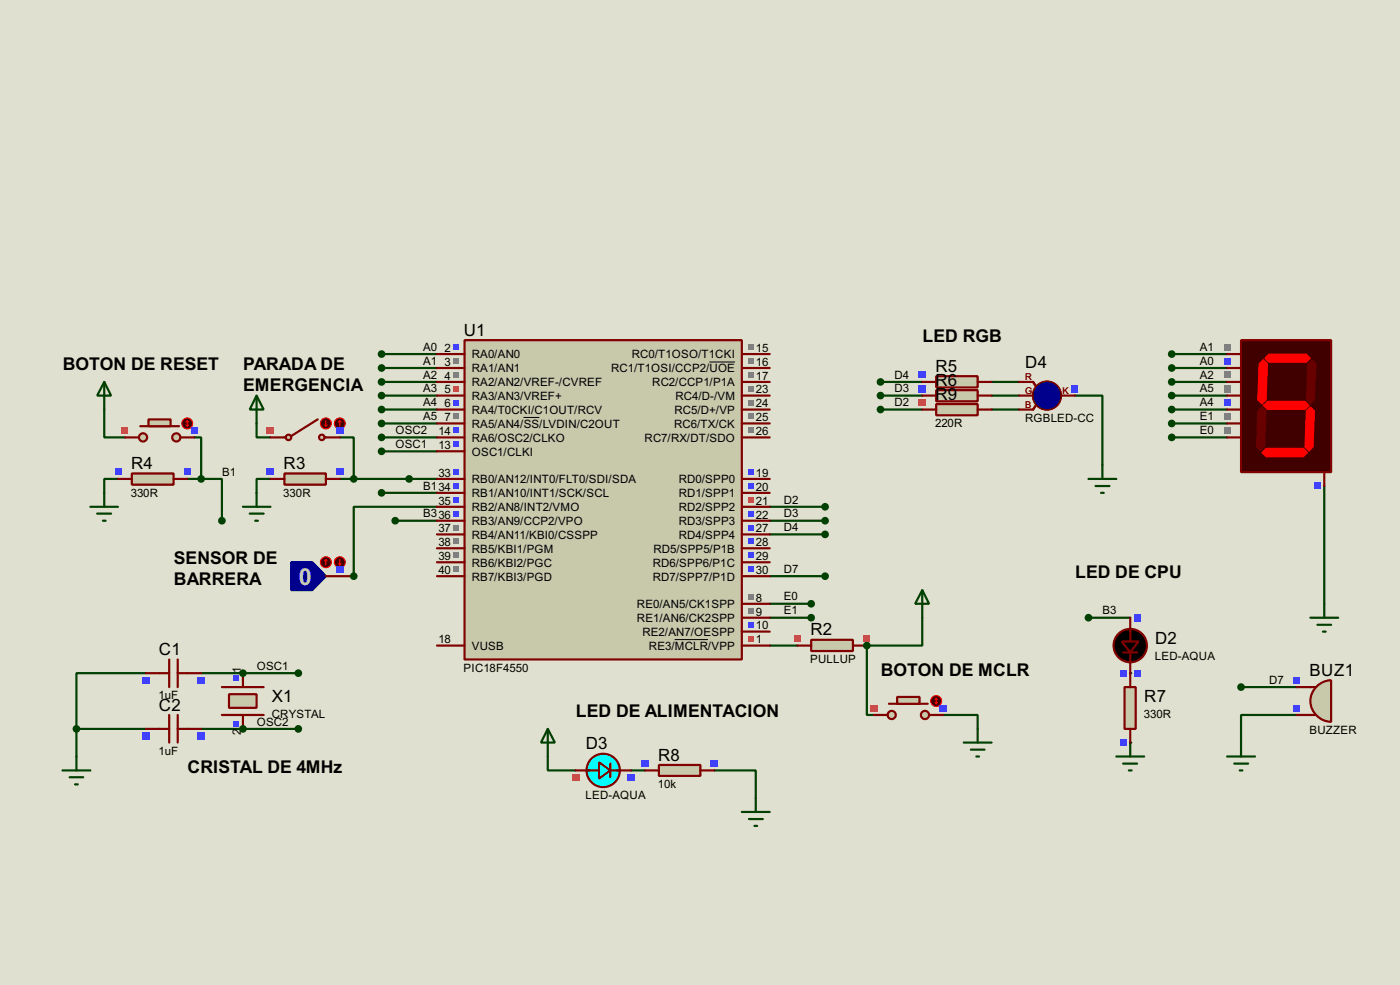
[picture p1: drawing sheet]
<svg xmlns="http://www.w3.org/2000/svg" width="256mm" height="180mm" viewBox="0 0 256 180" stroke-linecap="round" stroke-linejoin="round" font-family="sans-serif">
<path d="M0 0h256.5v180.3h-256.5z" fill="#e0e0d0"/>
<path d="M242.6 89v21.5M169 113.1v5.1h-10.2M172.8 130.9h6.3v2.5" fill="none" stroke="#004000" stroke-width=".4"/>
<circle cx="158.8" cy="118.2" r=".2" fill="#004000"/>
<g fill="none" stroke="#004000" stroke-width=".4">
<path d="M19.1 75v5.1h3.8M47 77.5v2.6h2.6M214.7 64.8h10.1M214.7 67.4h10.1M214.7 69.9h10.1M214.7 72.4h10.1M214.7 75h10.1M214.7 77.5h10.1M21.6 87.7h-2.5v2.5M34.3 87.7h2.6M35.6 80.1h1.3v7.6M36.9 87.7h3.8v7.6"/>
<path d="M49.6 87.7h-2.6v2.5M62.3 80.1h2.5v7.6M62.3 87.7h12.7M214.7 80.1h10.1M158.8 118.2v12.7h1.3M199.4 113.1h7.7"/>
</g>
<g fill="#004000">
<circle cx="207.1" cy="135.9" r=".2"/>
<circle cx="207.1" cy="123.2" r=".2"/>
</g>
<g fill="none" stroke="#004000" stroke-width=".4">
<path d="M69.9 64.8h10.2M69.9 67.4h10.2M69.9 69.9h10.2M69.9 72.4h10.2M69.9 75h10.2M69.9 77.5h10.2M69.9 80.1h10.2M69.9 82.6h10.2M69.9 90.2h10.2M72.4 95.3h7.7M75 87.7h5.1M141 95.3h10.2"/>
<path d="M141 92.8h10.2M141 97.8h10.2M141 105.5h10.2M141 110.5h7.6M141 113.1h7.6M141 118.2h5.1M100.4 138.5v2.5h5.1M227.4 125.8h10.1M237.5 130.9h-10.1v5M115.6 141h2.6M130.9 141h7.6v5.1"/>
</g>
<circle cx="64.8" cy="105.5" r=".2" fill="#004000"/>
<path d="M80.1 92.8h-15.3v12.7M14 133.4h12.7M14 133.4v5.1M26.7 123.2h-12.7v10.2M44.5 123.2h10.2" fill="none" stroke="#004000" stroke-width=".4"/>
<circle cx="44.5" cy="123.2" r=".2" fill="#004000"/>
<path d="M36.9 123.2h7.6M44.5 133.4h10.2" fill="none" stroke="#004000" stroke-width=".4"/>
<circle cx="44.5" cy="133.4" r=".2" fill="#004000"/>
<path d="M161.3 69.9h7.7M161.3 72.4h7.7M161.3 75h7.7M181.7 69.9h5M181.7 72.4h5M181.7 75h5M196.9 72.4h5.1v12.7M36.9 133.4h7.6" fill="none" stroke="#004000" stroke-width=".4"/>
<path d="M227.4 62.3h16.5v24.1h-16.5z" fill="#400000" stroke="#800000" stroke-width=".4"/>
<g fill="#f00" stroke="#f00" stroke-width=".18">
<path d="M231.7 65.6l.8-.8h6.8l.8 .8-.8 .7h-6.8z" fill-rule="evenodd"/>
<path d="M240.1 74.5l.7 .7-.2 6.6-.8 .8-.7-.8 .2-6.6z" fill-rule="evenodd"/>
<path d="M231.2 82.9l.8-.8h6.8l.8 .8-.8 .7h-6.8z" fill-rule="evenodd"/>
<path d="M231.4 65.8l.8 .8-.2 6.6-.8 .8-.8-.8 .3-6.6z" fill-rule="evenodd"/>
<path d="M231.4 74.2l.8-.7h6.9l.7 .7-.7 .8h-6.9z" fill-rule="evenodd"/>
</g>
<g fill="#600000" stroke="#600000" stroke-width=".18">
<path d="M240.3 65.8l.8 .8-.3 6.6-.7 .8-.8-.8 .3-6.6z" fill-rule="evenodd"/>
<path d="M231.2 74.5l.8 .7-.3 6.6-.8 .8-.7-.8 .2-6.6z" fill-rule="evenodd"/>
</g>
<path d="M224.8 64.8h2.6M224.8 67.4h2.6M224.8 69.9h2.6M224.8 72.4h2.6M224.8 75h2.6M224.8 77.5h2.6M224.8 80.1h2.6M242.6 86.4v2.6" fill="none" stroke="#800000" stroke-width=".4"/>
<path d="M224.2 62.9h1.3v1.3h-1.3z" fill="#808080"/>
<path d="M224.2 65.5h1.3v1.2h-1.3z" fill="#4040ff"/>
<g fill="#808080">
<path d="M224.2 68h1.3v1.3h-1.3z"/>
<path d="M224.2 70.5h1.3v1.3h-1.3z"/>
</g>
<path d="M224.2 73.1h1.3v1.2h-1.3z" fill="#4040ff"/>
<g fill="#808080">
<path d="M224.2 75.6h1.3v1.3h-1.3z"/>
<path d="M224.2 78.2h1.3v1.2h-1.3z"/>
</g>
<path d="M240.7 88.3h1.3v1.3h-1.3z" fill="#4040ff"/>
<path d="M240.1 113.1h5.1M241.4 114.4h2.5M242.4 115.6h.5M242.6 110.5v2.6M176.6 135.9h5.1M177.9 137.2h2.5M178.9 138.5h.5M179.1 133.4v2.5" fill="none" stroke="#004000" stroke-width=".4"/>
<g fill="#004000" stroke="#004000" stroke-width=".4">
<circle cx="69.9" cy="64.8" r=".5"/>
<circle cx="69.9" cy="67.4" r=".5"/>
<circle cx="69.9" cy="69.9" r=".5"/>
<circle cx="69.9" cy="72.4" r=".5"/>
<circle cx="69.9" cy="75" r=".5"/>
<circle cx="69.9" cy="77.5" r=".5"/>
<circle cx="69.9" cy="82.6" r=".5"/>
<circle cx="148.6" cy="110.5" r=".5"/>
<circle cx="148.6" cy="113.1" r=".5"/>
</g>
<path d="M148.6 117.1h7.7v2.1h-7.7z" fill="#c8c8aa" stroke="#800000" stroke-width=".4"/>
<path d="M146.1 118.2h2.5M156.3 118.2h2.5" fill="none" stroke="#800000" stroke-width=".4"/>
<g fill="#ff4040">
<path d="M145.5 116.3h1.2v1.2h-1.2z"/>
<path d="M158.2 116.3h1.2v1.2h-1.2z"/>
</g>
<path d="M169 108l1.2 2.5h-2.5zM169 108v5.1" fill="none" stroke="#004000" stroke-width=".4"/>
<g fill="#c8c8aa" stroke="#800000" stroke-width=".4">
<circle cx="169.4" cy="130.9" r=".75"/>
<circle cx="163.3" cy="130.9" r=".75"/>
</g>
<path d="M162.9 128.8h7.1" fill="none" stroke="#800000" stroke-width=".4"/>
<path d="M164.4 127.6h4.1v1.2h-4.1z" fill="#c8c8aa" stroke="#800000" stroke-width=".4"/>
<path d="M160.1 130.9h2.5M170.2 130.9h2.6" fill="none" stroke="#800000" stroke-width=".4"/>
<circle cx="171.5" cy="128.3" r="1" fill="#400000" stroke="#f00" stroke-width=".2"/>
<path d="M171.3 128.6l.2 .2M171.5 127.8v1M171.5 127.8l-.2 .3M171.5 127.8l.3 .3M171.8 128.6l-.3 .2" fill="none" stroke="#f00" stroke-width=".2"/>
<path d="M159.4 129h1.3v1.2h-1.3z" fill="#ff4040"/>
<path d="M172.1 129h1.3v1.2h-1.3z" fill="#4040ff"/>
<g fill="#004000" stroke="#004000" stroke-width=".4">
<circle cx="158.8" cy="118.2" r=".5"/>
<circle cx="214.6" cy="64.8" r=".5"/>
<circle cx="214.6" cy="67.4" r=".5"/>
<circle cx="214.6" cy="69.9" r=".5"/>
<circle cx="214.6" cy="72.4" r=".5"/>
<circle cx="214.6" cy="75" r=".5"/>
<circle cx="214.6" cy="77.5" r=".5"/>
<circle cx="214.6" cy="80.1" r=".5"/>
</g>
<path d="M52.1 86.7h7.6v2h-7.6z" fill="#c8c8aa" stroke="#800000" stroke-width=".4"/>
<path d="M49.6 87.7h2.5M59.7 87.7h2.6" fill="none" stroke="#800000" stroke-width=".4"/>
<g fill="#4040ff">
<path d="M48.9 85.8h1.3v1.2h-1.3z"/>
<path d="M61.6 85.8h1.3v1.2h-1.3z"/>
</g>
<circle cx="74.9" cy="87.7" r=".5" fill="#004000" stroke="#004000" stroke-width=".4"/>
<path d="M24.2 86.7h7.6v2h-7.6z" fill="#c8c8aa" stroke="#800000" stroke-width=".4"/>
<path d="M21.6 87.7h2.6M31.8 87.7h2.5" fill="none" stroke="#800000" stroke-width=".4"/>
<g fill="#4040ff">
<path d="M21 85.8h1.3v1.2h-1.3z"/>
<path d="M33.7 85.8h1.3v1.2h-1.3z"/>
</g>
<path d="M47 72.4l1.3 2.6h-2.5zM47 72.4v5.1M16.6 92.8h5M17.8 94h2.6M18.9 95.3h.5M19.1 90.2v2.6M44.5 92.8h5.1M45.8 94h2.5M46.8 95.3h.5M47 90.2v2.6" fill="none" stroke="#004000" stroke-width=".4"/>
<g fill="#004000" stroke="#004000" stroke-width=".4">
<circle cx="64.8" cy="87.7" r=".5"/>
<circle cx="69.9" cy="90.2" r=".5"/>
</g>
<g fill="#c8c8aa" stroke="#800000" stroke-width=".4">
<circle cx="32.3" cy="80.1" r=".75"/>
<circle cx="26.2" cy="80.1" r=".75"/>
</g>
<path d="M25.7 78h7.1" fill="none" stroke="#800000" stroke-width=".4"/>
<path d="M27.2 76.8h4.1v1.2h-4.1z" fill="#c8c8aa" stroke="#800000" stroke-width=".4"/>
<path d="M22.9 80.1h2.6M33.1 80.1h2.5" fill="none" stroke="#800000" stroke-width=".4"/>
<circle cx="34.3" cy="77.5" r="1" fill="#400000" stroke="#f00" stroke-width=".2"/>
<path d="M34.1 77.8l.2 .2M34.3 77v1M34.3 77l-.2 .3M34.3 77l.3 .3M34.6 77.8l-.3 .2" fill="none" stroke="#f00" stroke-width=".2"/>
<path d="M22.3 78.2h1.2v1.2h-1.2z" fill="#ff4040"/>
<path d="M35 78.2h1.2v1.2h-1.2z" fill="#4040ff"/>
<path d="M19.1 69.9l1.3 2.5h-2.6zM19.1 69.9v5.1" fill="none" stroke="#004000" stroke-width=".4"/>
<g fill="#004000" stroke="#004000" stroke-width=".4">
<circle cx="36.8" cy="87.7" r=".5"/>
<circle cx="40.6" cy="95.3" r=".5"/>
</g>
<g fill="#c8c8aa" stroke="#800000" stroke-width=".4">
<circle cx="58.9" cy="80.1" r=".5"/>
<circle cx="52.8" cy="80.1" r=".5"/>
</g>
<path d="M58.2 76.8l-4.8 3M49.6 80.1h2.8M59.5 80.1h2.8" fill="none" stroke="#800000" stroke-width=".4"/>
<circle cx="59.7" cy="77.5" r="1" fill="#400000" stroke="#f00" stroke-width=".2"/>
<path d="M59.5 77.8l.2 .2M59.7 77v1M60 77.8l-.3 .2" fill="none" stroke="#f00" stroke-width=".2"/>
<circle cx="62.2" cy="77.5" r="1" fill="#400000" stroke="#f00" stroke-width=".2"/>
<path d="M62.3 77l-.3 .3M62.3 77l.2 .3M62.3 77v1" fill="none" stroke="#f00" stroke-width=".2"/>
<path d="M48.9 78.2h1.3v1.2h-1.3z" fill="#ff4040"/>
<path d="M61.6 78.2h1.3v1.2h-1.3z" fill="#4040ff"/>
<path d="M199.4 87.7h5.1M200.7 89h2.6M201.7 90.2h.5M202 85.1v2.6" fill="none" stroke="#004000" stroke-width=".4"/>
<g fill="#004000" stroke="#004000" stroke-width=".4">
<circle cx="151.1" cy="92.8" r=".5"/>
<circle cx="151.1" cy="95.3" r=".5"/>
<circle cx="151.1" cy="97.8" r=".5"/>
<circle cx="72.4" cy="95.3" r=".5"/>
<circle cx="199.4" cy="113.1" r=".5"/>
</g>
<g fill="#000" stroke="#800000" stroke-width=".4">
<path d="M205.5 117.4h3.1l-1.5 2z"/>
<circle cx="207" cy="118.2" r="3.1"/>
</g>
<path d="M205.8 119.4h2.5M207.1 113.1v4.3M207.1 119.4v3.8" fill="none" stroke="#800000" stroke-width=".4"/>
<path d="M206 118.2h2.1M206.6 117.7h1v1h-1zM207.1 117.1v2.1" fill="none" stroke="#000040" stroke-width=".2"/>
<g fill="#4040ff">
<path d="M207.7 112.4h1.3v1.3h-1.3z"/>
<path d="M207.7 122.6h1.3v1.3h-1.3z"/>
</g>
<path d="M204.5 138.5h5.1M205.8 139.8h2.5M207.1 135.9v2.6M206.8 141h.5" fill="none" stroke="#004000" stroke-width=".4"/>
<path d="M206 125.8h2.1v7.6h-2.1z" fill="#c8c8aa" stroke="#800000" stroke-width=".4"/>
<path d="M207.1 123.2v2.6M207.1 133.4v2.5" fill="none" stroke="#800000" stroke-width=".4"/>
<g fill="#4040ff">
<path d="M205.2 135.3h1.2v1.3h-1.2z"/>
<path d="M205.2 122.6h1.2v1.3h-1.2z"/>
</g>
<circle cx="151.1" cy="105.5" r=".5" fill="#004000" stroke="#004000" stroke-width=".4"/>
<path d="M241.2 125.6a3.8 3.8 0 0 1 2.7-1.1v7.6a3.8 3.8 0 0 1-3.5-2.3 3.8 3.8 0 0 1 .8-4.2z" fill-rule="evenodd" fill="#c8c8aa" stroke="#800000" stroke-width=".4"/>
<path d="M237.5 130.9h3.6M237.5 125.8h3.6" fill="none" stroke="#800000" stroke-width=".4"/>
<g fill="#4040ff">
<path d="M236.9 129h1.3v1.2h-1.3z"/>
<path d="M236.9 123.9h1.3v1.2h-1.3z"/>
</g>
<circle cx="227.3" cy="125.8" r=".5" fill="#004000" stroke="#004000" stroke-width=".4"/>
<path d="M100.4 133.4l1.3 2.5h-2.6zM100.4 133.4v5.1M224.8 138.5h5.1M226.1 139.8h2.6M227.4 135.9v2.6M135.9 148.6h5.1M137.2 149.9h2.6M138.2 151.2h.5M138.5 146.1v2.5M227.1 141h.5" fill="none" stroke="#004000" stroke-width=".4"/>
<circle cx="110.5" cy="141" r="3.1" fill="#0ff" stroke="#800000" stroke-width=".4"/>
<path d="M111.8 139.8v2.5M107.5 141h2.3M111.8 141h1.8" fill="none" stroke="#800000" stroke-width=".4"/>
<path d="M109.8 139.5l2 1.5-2 1.5z" fill="#0ff" stroke="#800000" stroke-width=".4"/>
<path d="M105.5 141h2.5M113.1 141h2.5" fill="none" stroke="#800000" stroke-width=".4"/>
<path d="M104.8 141.7h1.3v1.2h-1.3z" fill="#ff4040"/>
<path d="M115 141.7h1.3v1.2h-1.3z" fill="#4040ff"/>
<path d="M120.7 140h7.6v2h-7.6z" fill="#c8c8aa" stroke="#800000" stroke-width=".4"/>
<path d="M118.2 141h2.5M128.3 141h2.6" fill="none" stroke="#800000" stroke-width=".4"/>
<g fill="#4040ff">
<path d="M117.5 139.1h1.3v1.3h-1.3z"/>
<path d="M130.2 139.1h1.3v1.3h-1.3z"/>
</g>
<circle cx="69.9" cy="80.1" r=".5" fill="#004000" stroke="#004000" stroke-width=".4"/>
<path d="M85.1 62.3h50.8v58.4h-50.8z" fill="#c8c8aa" stroke="#800000" stroke-width=".4"/>
<g fill="none" stroke="#800000" stroke-width=".4">
<path d="M80.1 64.8h5M80.1 67.4h5M80.1 69.9h5M80.1 72.4h5M80.1 75h5M80.1 77.5h5M135.9 64.8h5.1M135.9 67.4h5.1M135.9 69.9h5.1M135.9 72.4h5.1M135.9 75h5.1M135.9 77.5h5.1"/>
<path d="M80.1 80.1h5M80.1 82.6h5M80.1 87.7h5M80.1 90.2h5M80.1 92.8h5M80.1 95.3h5M80.1 97.8h5M135.9 80.1h5.1M135.9 87.7h5.1M135.9 90.2h5.1M135.9 92.8h5.1M135.9 95.3h5.1"/>
<path d="M135.9 97.8h5.1M80.1 100.4h5M80.1 102.9h5M80.1 105.5h5M80.1 118.2h5M135.9 100.4h5.1M135.9 102.9h5.1M135.9 105.5h5.1M135.9 118.2h5.1M135.9 110.5h5.1M135.9 113.1h5.1M135.9 115.6h5.1"/>
</g>
<path d="M95.9 76.4h2.9M130 66.3h4.7M123.6 117.1h6.1" fill="none" stroke="#000" stroke-width=".18"/>
<path d="M83 63h1v1.1h-1z" fill="#4040ff"/>
<g fill="#808080">
<path d="M83 65.6h1v1h-1z"/>
<path d="M83 68.1h1v1h-1z"/>
</g>
<path d="M83 70.7h1v1h-1z" fill="#ff4040"/>
<path d="M83 73.2h1v1h-1z" fill="#4040ff"/>
<path d="M83 75.7h1v1.1h-1z" fill="#808080"/>
<g fill="#4040ff">
<path d="M83 78.3h1v1h-1z"/>
<path d="M83 80.8h1v1h-1z"/>
<path d="M83 85.9h1v1h-1z"/>
<path d="M83 88.4h1v1.1h-1z"/>
<path d="M83 91h1v1h-1z"/>
<path d="M83 93.5h1v1h-1z"/>
</g>
<g fill="#808080">
<path d="M83 96.1h1v1h-1z"/>
<path d="M83 98.6h1v1h-1z"/>
<path d="M83 101.1h1v1.1h-1z"/>
<path d="M83 103.7h1v1h-1z"/>
<path d="M137.1 63h1v1.1h-1z"/>
<path d="M137.1 65.6h1v1h-1z"/>
<path d="M137.1 68.1h1v1h-1z"/>
<path d="M137.1 70.7h1v1h-1z"/>
<path d="M137.1 73.2h1v1h-1z"/>
<path d="M137.1 75.7h1v1.1h-1z"/>
<path d="M137.1 78.3h1v1h-1z"/>
</g>
<g fill="#4040ff">
<path d="M137.1 85.9h1v1h-1z"/>
<path d="M137.1 88.4h1v1.1h-1z"/>
</g>
<path d="M137.1 91h1v1h-1z" fill="#ff4040"/>
<g fill="#4040ff">
<path d="M137.1 93.5h1v1h-1z"/>
<path d="M137.1 96.1h1v1h-1z"/>
<path d="M137.1 98.6h1v1h-1z"/>
<path d="M137.1 101.1h1v1.1h-1z"/>
<path d="M137.1 103.7h1v1h-1z"/>
</g>
<g fill="#808080">
<path d="M137.1 108.8h1v1h-1z"/>
<path d="M137.1 111.3h1v1h-1z"/>
</g>
<path d="M137.1 113.8h1v1.1h-1z" fill="#4040ff"/>
<path d="M137.1 116.4h1v1h-1z" fill="#ff4040"/>
<path d="M53.4 102.9h3.8l2.5 2.6-2.5 2.5h-3.8z" fill-rule="evenodd" fill="#0000c0" stroke="#000080" stroke-width=".4"/>
<path d="M59.7 105.5h5.1" fill="none" stroke="#800000" stroke-width=".4"/>
<circle cx="59.7" cy="102.9" r="1" fill="#400000" stroke="#f00" stroke-width=".2"/>
<path d="M59.7 102.4l-.2 .3M59.7 102.4l.3 .3M59.7 102.4v1" fill="none" stroke="#f00" stroke-width=".2"/>
<circle cx="62.2" cy="102.9" r="1" fill="#400000" stroke="#f00" stroke-width=".2"/>
<path d="M62 103.2l.3 .2M62.3 102.4v1M62.5 103.2l-.2 .2" fill="none" stroke="#f00" stroke-width=".2"/>
<path d="M61.6 103.6h1.3v1.2h-1.3z" fill="#4040ff"/>
<circle cx="64.8" cy="105.5" r=".5" fill="#004000" stroke="#004000" stroke-width=".4"/>
<path d="M40.7 125.8h7.6M40.7 130.9h7.6" fill="none" stroke="#800000" stroke-width=".4"/>
<path d="M42 127.1h5v2.5h-5z" fill="#c8c8aa" stroke="#800000" stroke-width=".4"/>
<path d="M44.5 123.2v2.6M44.5 130.9v2.5" fill="none" stroke="#800000" stroke-width=".4"/>
<g fill="#4040ff">
<path d="M42.7 123.6h1v1h-1z"/>
<path d="M42.7 132h1v1h-1z"/>
</g>
<g fill="#004000" stroke="#004000" stroke-width=".4">
<circle cx="54.6" cy="123.2" r=".5"/>
<circle cx="54.6" cy="133.4" r=".5"/>
</g>
<path d="M26.7 123.2h4.3M31 120.7v5.1M32.6 120.7v5.1M32.6 123.2h4.3" fill="none" stroke="#800000" stroke-width=".4"/>
<g fill="#4040ff">
<path d="M26.1 123.9h1.3v1.2h-1.3z"/>
<path d="M36.2 123.9h1.3v1.2h-1.3z"/>
</g>
<path d="M26.7 133.4h4.3M31 130.9v5M32.6 130.9v5M32.6 133.4h4.3" fill="none" stroke="#800000" stroke-width=".4"/>
<g fill="#4040ff">
<path d="M26.1 134h1.3v1.3h-1.3z"/>
<path d="M36.2 134h1.3v1.3h-1.3z"/>
</g>
<path d="M14 138.5v2.5M11.5 141h5.1M12.8 142.3h2.5M13.8 143.6h.5" fill="none" stroke="#004000" stroke-width=".4"/>
<g fill="#004000" stroke="#004000" stroke-width=".4">
<circle cx="14" cy="133.4" r=".5"/>
<circle cx="44.5" cy="123.2" r=".5"/>
<circle cx="44.5" cy="133.4" r=".5"/>
</g>
<circle cx="191.8" cy="72.4" r="2.55" fill="#808080" stroke="#800000" stroke-width=".4"/>
<path d="M189.3 69.9l.5 .8M189.8 74.2l-.5 .8" fill="none" stroke="#800000" stroke-width=".4"/>
<circle cx="191.8" cy="72.4" r="2.55" fill="#808080" stroke="#800000" stroke-width=".4"/>
<path d="M186.7 69.9h2.6l.5 .8M186.7 72.4h2.6M189.8 74.2l-.5 .8h-2.6M194.4 72.4h2.5" fill="none" stroke="#800000" stroke-width=".4"/>
<circle cx="191.8" cy="72.4" r="2.3" fill="#00005f" stroke="#00005f" stroke-width=".4"/>
<path d="M196.3 70.5h1.2v1.3h-1.2z" fill="#4040ff"/>
<path d="M171.5 68.9h7.6v2h-7.6z" fill="#c8c8aa" stroke="#800000" stroke-width=".4"/>
<path d="M169 69.9h2.5M179.1 69.9h2.6" fill="none" stroke="#800000" stroke-width=".4"/>
<path d="M168.3 68h1.3v1.3h-1.3z" fill="#4040ff"/>
<path d="M171.5 71.4h7.6v2.1h-7.6z" fill="#c8c8aa" stroke="#800000" stroke-width=".4"/>
<path d="M169 72.4h2.5M179.1 72.4h2.6" fill="none" stroke="#800000" stroke-width=".4"/>
<path d="M168.3 70.5h1.3v1.3h-1.3z" fill="#4040ff"/>
<path d="M171.5 74h7.6v2h-7.6z" fill="#c8c8aa" stroke="#800000" stroke-width=".4"/>
<path d="M169 75h2.5M179.1 75h2.6" fill="none" stroke="#800000" stroke-width=".4"/>
<path d="M168.3 73.1h1.3v1.2h-1.3z" fill="#ff4040"/>
<g fill="#004000" stroke="#004000" stroke-width=".4">
<circle cx="161.3" cy="69.9" r=".5"/>
<circle cx="161.3" cy="72.4" r=".5"/>
<circle cx="161.3" cy="75" r=".5"/>
</g>
<text font-size="4.8" fill="#c0c0c0" x="54.8" y="107">0</text>
<g font-size="3.6">
<text x="169" y="62.7">LED RGB</text>
<text x="11.5" y="67.7">BOTON DE RESET</text>
<text x="44.6" y="67.7">PARADA DE</text>
<text x="44.6" y="71.6">EMERGENCIA</text>
<text x="31.9" y="103.3">SENSOR DE</text>
<text x="31.9" y="107.1">BARRERA</text>
<text x="197" y="105.9">LED DE CPU</text>
<text x="161.4" y="123.7">BOTON DE MCLR</text>
<text x="105.5" y="131.3">LED DE ALIMENTACION</text>
<text x="34.4" y="141.4">CRISTAL DE 4MHz</text>
</g>
<g font-size="3.5">
<text x="85" y="61.4">U1</text>
<text x="171.4" y="68.1">R5</text>
<text x="171.4" y="70.6">R6</text>
<text x="187.8" y="67.4">D4</text>
<text x="171.4" y="73.2">R9</text>
<text x="24" y="85.9">R4</text>
<text x="52" y="85.9">R3</text>
<text x="29.1" y="119.9">C1</text>
<text x="148.5" y="116.3">R2</text>
<text x="211.6" y="117.8">D2</text>
<text x="239.9" y="123.7">BUZ1</text>
<text x="29.1" y="130.1">C2</text>
<text x="49.8" y="128.5">X1</text>
<text x="209.6" y="128.5">R7</text>
<text x="107.3" y="137.2">D3</text>
<text x="120.6" y="139.2">R8</text>
</g>
<g font-size="2.4">
<text x="77.5" y="64.2">A0</text>
<text x="81.5" y="64.4">2</text>
<text x="86.4" y="65.6">RA0/AN0</text>
<text x="115.7" y="65.6">RC0/T1OSO/T1CKI</text>
<text x="138.5" y="64.4">15</text>
<text x="219.8" y="64.2">A1</text>
<text x="77.5" y="66.7">A1</text>
<text x="77.5" y="69.3">A2</text>
<text x="77.5" y="71.8">A3</text>
<text x="81.5" y="67">3</text>
<text x="81.5" y="69.5">4</text>
<text x="81.5" y="72">5</text>
<text x="86.4" y="68.1">RA1/AN1</text>
<text x="86.4" y="70.7">RA2/AN2/VREF-/CVREF</text>
<text x="111.9" y="68.1">RC1/T1OSI/CCP2/UOE</text>
<text x="119.5" y="70.7">RC2/CCP1/P1A</text>
<text x="138.5" y="67">16</text>
<text x="138.5" y="69.5">17</text>
<text x="138.5" y="72">23</text>
<text x="163.9" y="69.3">D4</text>
<text x="163.9" y="71.8">D3</text>
<text x="219.8" y="66.7">A0</text>
<text x="219.8" y="69.3">A2</text>
<text x="219.8" y="71.8">A5</text>
<text x="77.5" y="74.4">A4</text>
<text x="77.5" y="76.9">A5</text>
<text x="81.5" y="74.6">6</text>
<text x="81.5" y="77.1">7</text>
<text x="86.4" y="73.2">RA3/AN3/VREF+</text>
<text x="86.4" y="75.8">RA4/T0CKI/C1OUT/RCV</text>
<text x="123.5" y="75.8">RC5/D+/VP</text>
<text x="123.7" y="73.2">RC4/D-/VM</text>
<text x="138.5" y="74.6">24</text>
<text x="138.5" y="77.1">25</text>
<text x="163.9" y="74.4">D2</text>
<text x="171.3" y="73.1">220R</text>
<text x="171.3" y="75.7">220R</text>
<text x="187.8" y="77.2">RGBLED-CC</text>
<text x="219.8" y="74.4">A4</text>
<text x="219.8" y="76.9">E1</text>
<text x="72.4" y="79.5">OSC2</text>
<text x="72.4" y="82">OSC1</text>
<text x="80.3" y="79.7">14</text>
<text x="80.3" y="82.2">13</text>
<text x="86.4" y="78.3">RA5/AN4/SS/LVDIN/C2OUT</text>
<text x="86.4" y="80.8">RA6/OSC2/CLKO</text>
<text x="86.4" y="83.4">OSC1/CLKI</text>
<text x="118.1" y="80.8">RC7/RX/DT/SDO</text>
<text x="123.5" y="78.3">RC6/TX/CK</text>
<text x="138.5" y="79.7">26</text>
<text x="171.3" y="78.2">220R</text>
<text x="219.8" y="79.5">E0</text>
<text x="40.7" y="87.1">B1</text>
<text x="77.5" y="89.6">B134</text>
<text x="80.3" y="87.3">33</text>
<text x="86.4" y="88.5">RB0/AN12/INT0/FLT0/SDI/SDA</text>
<text x="124.3" y="88.5">RD0/SPP0</text>
<text x="138.5" y="87.3">19</text>
<text x="138.5" y="89.8">20</text>
<text x="24" y="90.9">330R</text>
<text x="51.9" y="90.9">330R</text>
<text x="77.5" y="94.7">B336</text>
<text x="80.3" y="92.4">35</text>
<text x="86.4" y="91">RB1/AN10/INT1/SCK/SCL</text>
<text x="86.4" y="93.6">RB2/AN8/INT2/VMO</text>
<text x="124.3" y="91">RD1/SPP1</text>
<text x="124.3" y="93.6">RD2/SPP2</text>
<text x="138.5" y="92.4">21</text>
<text x="138.5" y="94.9">22</text>
<text x="143.6" y="92.2">D2</text>
<text x="143.6" y="94.7">D3</text>
<text x="80.3" y="97.4">37</text>
<text x="80.3" y="100">38</text>
<text x="86.4" y="96.1">RB3/AN9/CCP2/VPO</text>
<text x="86.4" y="98.6">RB4/AN11/KBI0/CSSPP</text>
<text x="86.4" y="101.2">RB5/KBI1/PGM</text>
<text x="119.7" y="101.2">RD5/SPP5/P1B</text>
<text x="124.3" y="96.1">RD3/SPP3</text>
<text x="124.3" y="98.6">RD4/SPP4</text>
<text x="138.5" y="97.4">27</text>
<text x="138.5" y="100">28</text>
<text x="143.6" y="97.2">D4</text>
<text x="80.3" y="102.5">39</text>
<text x="80.3" y="105.1">40</text>
<text x="86.4" y="103.7">RB6/KBI2/PGC</text>
<text x="86.4" y="106.3">RB7/KBI3/PGD</text>
<text x="119.6" y="103.7">RD6/SPP6/P1C</text>
<text x="119.6" y="106.3">RD7/SPP7/P1D</text>
<text x="138.5" y="102.5">29</text>
<text x="138.5" y="105.1">30</text>
<text x="143.6" y="104.9">D7</text>
<text x="116.7" y="111.3">RE0/AN5/CK1SPP</text>
<text x="116.7" y="113.9">RE1/AN6/CK2SPP</text>
<text x="138.5" y="110.1">8</text>
<text x="138.5" y="112.7">9</text>
<text x="143.6" y="109.9">E0</text>
<text x="143.6" y="112.5">E1</text>
<text x="202" y="112.5">B3</text>
<text x="80.3" y="117.8">18</text>
<text x="86.4" y="119">VUSB</text>
<text x="117.7" y="116.4">RE2/AN7/OESPP</text>
<text x="118.9" y="119">RE3/MCLR/VPP</text>
<text x="138.5" y="115.2">10</text>
<text x="138.5" y="117.8">1</text>
<text x="44.1" y="123.2" transform="rotate(-90 44.1 123.2)">1</text>
<text x="47" y="122.6">OSC1</text>
<text x="84.9" y="122.9">PIC18F4550</text>
<text x="148.4" y="121.4">PULLUP</text>
<text x="211.6" y="120.7">LED-AQUA</text>
<text x="232.5" y="125.2">D7</text>
<text x="29.1" y="128">1uF</text>
<text x="49.8" y="131.4">CRYSTAL</text>
<text x="209.5" y="131.4">330R</text>
<text x="44.1" y="134.6" transform="rotate(-90 44.1 134.6)">2</text>
<text x="47" y="132.8">OSC2</text>
<text x="239.9" y="134.3">BUZZER</text>
<text x="29.1" y="138.1">1uF</text>
<text x="107.3" y="146.3">LED-AQUA</text>
<text x="120.5" y="144.2">10k</text>
</g>
<g font-size="1.9" fill="#800000">
<text x="187.8" y="69.6">R</text>
<text x="187.8" y="72.1">G</text>
<text x="187.8" y="74.7">B</text>
<text x="194.6" y="72.1">K</text>
</g>
</svg>
